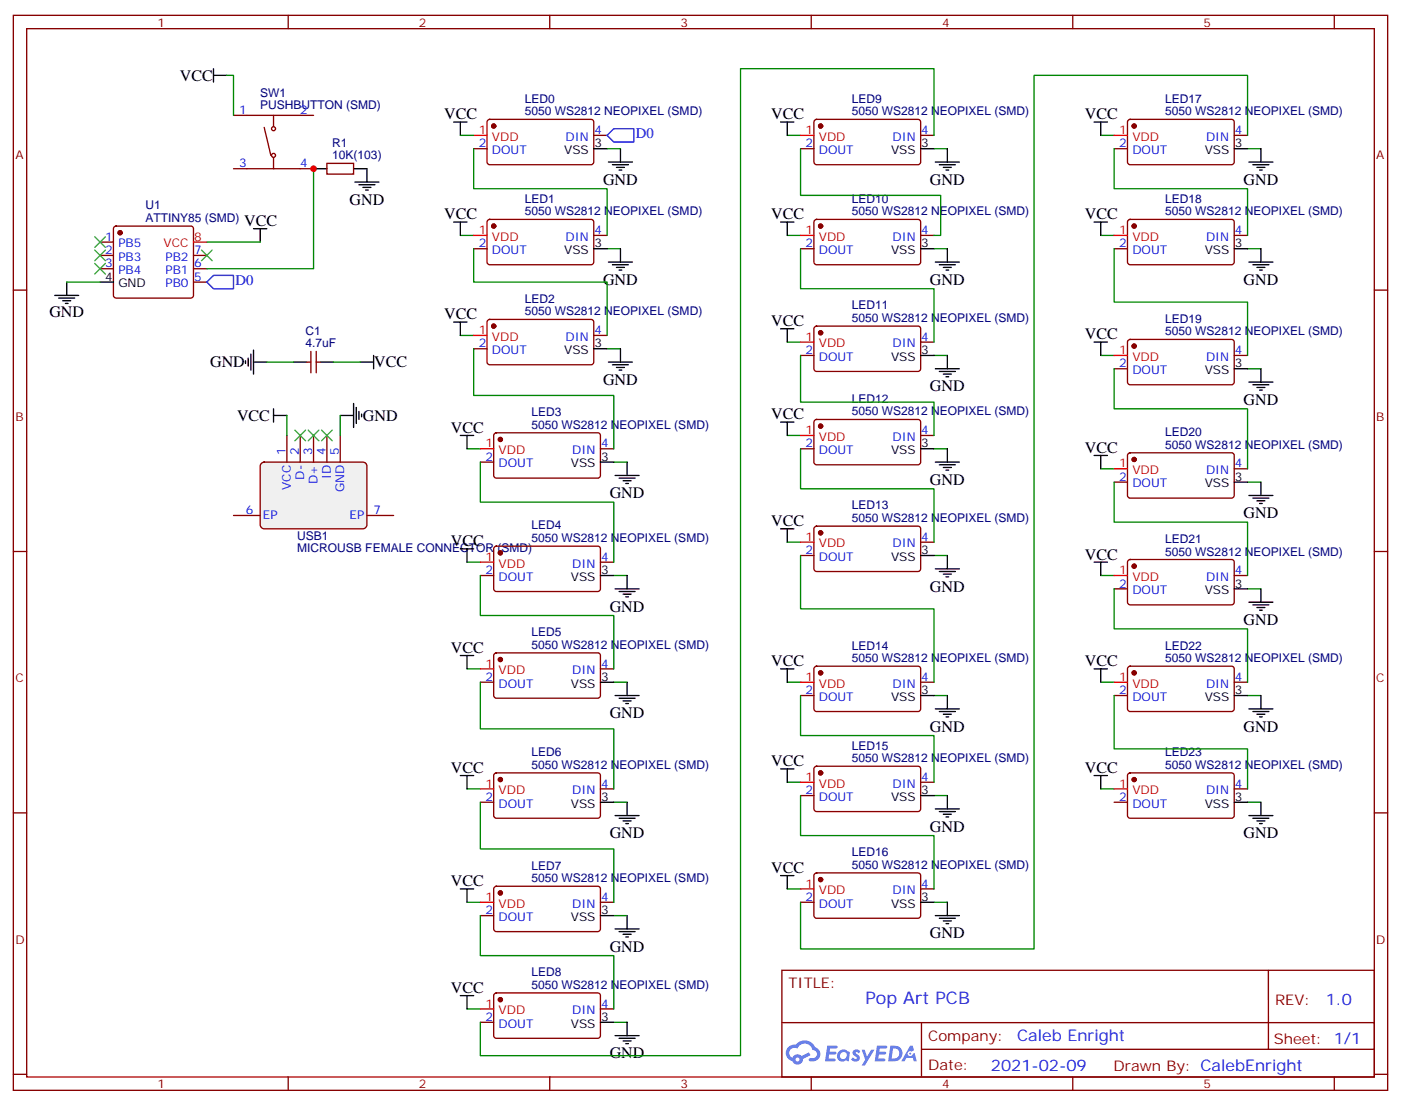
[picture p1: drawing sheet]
<svg xmlns="http://www.w3.org/2000/svg" width="370mm" height="292mm" viewBox="0 0 370 292" stroke-linecap="round" stroke-linejoin="round" font-family="sans-serif">
<g fill="none" stroke="#870000" stroke-width=".35">
<path d="M3.5 4.1h363.4v284.3h-363.4zM7.1 7.6h356.3v277.3h-356.3zM76.2 4.1v3.5M145.3 4.1v3.5M214.5 4.1v3.5M283.6 4.1v3.5M352.8 4.1v3.5M3.5 76.7h3.6M363.4 76.7h3.5M3.5 145.9h3.6M363.4 145.9h3.5M3.5 215h3.6"/>
<path d="M363.4 215h3.5M206.7 256.6h156.7v28.3h-156.7zM335.4 256.7v20.8M206.8 270.5h156.4M243.6 277.5h119.6M243.6 270.5v14.1M3.5 284.2h3.6M76.2 284.9v3.5M145.3 284.9v3.5M214.5 284.9v3.5M283.6 284.9v3.5M352.8 284.9v3.5"/>
<path d="M363.4 284.2h3.5"/>
</g>
<g fill="#5487ff">
<path d="M225.7 277.8a1.22 1.22 0 0 1 1.7 .3l-.3 .6a.47 .47 0 0 0-.4-.4 .47 .47 0 0 0-.5 .1l.1 .2a1.23 1.23 0 0 1 .7 1.9 1.44 1.44 0 0 1-2-.3l.5-.5 .7 .4a.29 .29 0 0 0 .4-.2 .29 .29 0 0 0-.3-.4 1.04 1.04 0 0 1-.6-1.7z"/>
<path d="M218.7 276.6h2.4l.3 .2-.1 .5h-1.9l-.1 .9h1.5l.4 .3-.4 .4h-1.6l-.1 1.1 1.7 .1 .2 .3-.2 .3h-2.7z"/>
<path d="M231.9 276.6h2.3l.4 .2-.2 .5h-1.8l-.1 .9h1.5l.3 .3-.4 .4h-1.5l-.2 1.1 1.7 .1 .2 .3-.2 .3h-2.6z"/>
<path d="M240.6 276.6h.7l.3 1.2-.6 .3a.69 .69 0 0 0-1 .3 .69 .69 0 0 0 .5 1 .69 .69 0 0 0 .8-.6l.5-.3 .6 2.2h-.8l-.2-.9h-1.7l-.5 .9h-.9z"/>
<path d="M227.8 277.7h.8l.6 1.8 1.1-1.8h.9l-2.5 4.1h-.9l.9-1.5z"/>
<path d="M235.4 276.6l-.6 4.1h1.4a2.11 2.11 0 0 0 2.4-2.1 2.11 2.11 0 0 0-2.5-2zM236.1 277.3a1.39 1.39 0 0 1 1.7 1.4 1.39 1.39 0 0 1-1.8 1.3h-.3z"/>
<path d="M221.7 278.2a1.54 1.54 0 0 0-.1 2.1 1.54 1.54 0 0 0 2.2 .2l.6 .2 .3-2.3-.2-.2-.4-.1a1.49 1.49 0 0 0-2.4 .1zM222 279.2a.95 .95 0 0 1 1.9 0 .95 .95 0 0 1-1.9 0z"/>
<path d="M208.4 276.9a2.18 2.18 0 0 0 1.1 3.8 1.44 1.44 0 0 0 1.6 .9 1.44 1.44 0 0 0 1.2-1.5l2-1-.4-.7-2 .9a1.47 1.47 0 0 0-2.4 .5 1.39 1.39 0 0 1-.7-2 1.39 1.39 0 0 1 2-.4 2.12 2.12 0 0 1 2.2-1.3 2.12 2.12 0 0 1 1.9 1.6 1.14 1.14 0 0 1 1.1 1.5 1.14 1.14 0 0 1-1.7 .7 .43 .43 0 0 0-.5 .3 .43 .43 0 0 0 .4 .5 1.98 1.98 0 0 0 2.5-1.2 1.98 1.98 0 0 0-1.2-2.5 2.98 2.98 0 0 0-5.1-.7l-1 .1zM210.3 280.2a.55 .55 0 0 1 1.1 0 .55 .55 0 0 1-1.1 0z"/>
<circle cx="240.6" cy="278.7" r=".26"/>
</g>
<g fill="none" stroke="#870000" stroke-width=".35">
<path d="M61.7 30.5h21.2M69.8 33.7l1.8 7.4M72.3 30.5v2.8M125.2 39.3h3.6M129 31.8l.5-.2h26.8a.71 .71 0 0 1 .7 .7v10.6l-.5 .6-27 .1-.5-.3-.2-.4v-10.6zM157 35.8h3.5M61.7 44.6h21.2M72.3 41.8v2.8M81.1 95.8h1.1M82.2 93v5.6M83.6 93v5.6M83.6 95.8h1.1"/>
<circle cx="72.3" cy="34" r=".53"/>
<circle cx="72.3" cy="41.1" r=".53"/>
</g>
<circle cx="130.5" cy="33.3" r=".53" fill="#870000" stroke="#870000" stroke-width=".35"/>
<path d="M125.2 35.8h3.6" fill="none" stroke="#f00" stroke-width=".35"/>
<path d="M157 39.3h3.5M77.6 95.8h3.5M84.7 95.8h3.5" fill="none" stroke="#000" stroke-width=".35"/>
<path d="M69 122.7l.8-.5h26.2a1.06 1.06 0 0 1 1 1.1v15.5l-.5 .9-.5 .2h-26.2l-.6-.3-.4-.8v-15.5z" fill="#f0f0f0" stroke="#870000" stroke-width=".35"/>
<g fill="none" stroke="#870000" stroke-width=".35">
<path d="M211.7 39.3h3.5M215.4 31.8l.5-.2h26.8a.71 .71 0 0 1 .7 .7v10.6l-.4 .6-27.1 .1-.5-.3-.2-.4v-10.6zM243.4 35.8h3.5M294.6 39.3h3.5M298.3 31.8l.5-.2h26.8a.71 .71 0 0 1 .7 .7v10.6l-.4 .6-27.1 .1-.5-.3-.2-.4v-10.6zM326.3 35.8h3.5M86.4 43.2h7.1v2.8h-7.1zM129 58.2l.5-.2h26.8a.71 .71 0 0 1 .7 .7v10.6l-.5 .7h-27l-.5-.2-.2-.5v-10.6zM215.4 58.2l.5-.2h26.8a.71 .71 0 0 1 .7 .7v10.6l-.4 .7h-27.1l-.5-.2-.2-.5v-10.6zM298.3 58.2l.5-.2h26.8a.71 .71 0 0 1 .7 .7v10.6l-.4 .7h-27.1l-.5-.2-.2-.5v-10.6zM26.5 64h3.5M26.5 67.6h3.5"/>
<path d="M26.5 71.1h3.5M30.2 60l.5-.2h19.7a.71 .71 0 0 1 .8 .7v17.6l-.3 .5-.5 .2h-19.7l-.5-.2-.2-.5v-17.6zM51.2 67.6h3.5M51.2 71.1h3.5M51.2 74.6h3.5M125.2 65.8h3.6M157 62.3h3.5M211.7 65.8h3.5M243.4 62.3h3.5M294.6 65.8h3.5M326.3 62.3h3.5M125.2 92.3h3.6"/>
<path d="M129 84.7l.5-.2h26.8a.71 .71 0 0 1 .7 .7v10.6l-.5 .6-27 .1-.5-.2-.2-.5v-10.6zM157 88.7h3.5M211.7 94h3.5M215.4 86.5l.5-.2h26.8a.71 .71 0 0 1 .7 .7v10.5l-.4 .7h-27.1l-.5-.2-.2-.5v-10.5zM243.4 90.5h3.5M294.6 97.5h3.5M298.3 90l.5-.2h26.8a.71 .71 0 0 1 .7 .7v10.6l-.4 .6-27.1 .1-.5-.3-.2-.4v-10.6zM326.3 94h3.5M75.8 115.2v7M79.4 115.2v7M82.9 115.2v7M86.4 115.2v7"/>
<path d="M90 115.2v7M130.8 114.7l.4-.2h26.8a.71 .71 0 0 1 .7 .7v10.6l-.4 .6-27.1 .1-.5-.3-.2-.4v-10.6zM158.7 118.7h3.6M211.7 118.7h3.5M215.4 111.2l.5-.3h26.8a.71 .71 0 0 1 .7 .8v10.5l-.4 .7h-27.1l-.5-.2-.2-.5v-10.5zM243.4 115.2h3.5M298.3 120l.5-.2h26.8a.71 .71 0 0 1 .7 .7v10.6l-.4 .6-27.1 .1-.5-.3-.2-.4v-10.6zM61.7 136.3h7.1M97 136.3h7.1M127 122.2h3.5M215.4 139.4l.5-.2h26.8a.71 .71 0 0 1 .7 .7v10.6l-.4 .6-27.1 .1-.5-.3-.2-.4v-10.6zM294.6 127.5h3.5"/>
<path d="M326.3 124h3.5M127 152.2h3.5M130.8 144.7l.4-.2h26.8a.71 .71 0 0 1 .7 .7v10.6l-.4 .6-27.1 .1-.5-.3-.2-.4v-10.6zM158.7 148.7h3.6M211.7 146.9h3.5M243.4 143.4h3.5M294.6 155.8h3.5M298.3 148.2l.5-.2h26.8a.71 .71 0 0 1 .7 .7v10.6l-.4 .6-27.1 .1-.5-.2-.2-.5v-10.6zM326.3 152.2h3.5M130.8 172.9l.4-.2h26.8a.71 .71 0 0 1 .7 .7v10.6l-.4 .6-27.1 .1-.5-.3-.2-.4v-10.6zM158.7 176.9h3.6M215.4 176.4l.5-.2h26.8a.71 .71 0 0 1 .7 .7v10.6l-.4 .7h-27.1l-.5-.2-.2-.5v-10.6z"/>
<path d="M298.3 176.4l.5-.2h26.8a.71 .71 0 0 1 .7 .7v10.6l-.4 .7h-27.1l-.5-.2-.2-.5v-10.6zM127 180.4h3.5M211.7 184h3.5M243.4 180.4h3.5M294.6 184h3.5M326.3 180.4h3.5M127 212.2h3.5M130.8 204.6l.4-.2h26.8a.71 .71 0 0 1 .7 .7v10.6l-.4 .7h-27.1l-.5-.2-.2-.5v-10.6zM158.7 208.7h3.6M211.7 210.4h3.5M215.4 202.9l.5-.2h26.8a.71 .71 0 0 1 .7 .7v10.6l-.4 .6-27.1 .1-.5-.3-.2-.4v-10.6zM243.4 206.9h3.5"/>
<path d="M294.6 212.2h3.5M298.3 204.6l.5-.2h26.8a.71 .71 0 0 1 .7 .7v10.6l-.4 .7h-27.1l-.5-.2-.2-.5v-10.6zM326.3 208.7h3.5M130.8 234.6l.4-.2h26.8a.71 .71 0 0 1 .7 .7v10.6l-.4 .7h-27.1l-.5-.2-.2-.5v-10.6zM158.7 238.7h3.6M211.7 238.7h3.5M215.4 231.1l.5-.2h26.8a.71 .71 0 0 1 .7 .7v10.6l-.4 .6-27.1 .1-.5-.2-.2-.5v-10.6zM243.4 235.1h3.5M127 242.2h3.5M127 270.4h3.5M130.8 262.8l.4-.2h26.8a.71 .71 0 0 1 .7 .7v10.6l-.4 .7h-27.1l-.5-.2-.2-.5v-10.6zM158.7 266.9h3.6"/>
</g>
<g fill="#870000" stroke="#870000" stroke-width=".35">
<circle cx="31.7" cy="61.6" r=".53"/>
<circle cx="130.5" cy="59.8" r=".53"/>
<circle cx="130.5" cy="86.3" r=".53"/>
<circle cx="132.3" cy="116.2" r=".53"/>
<circle cx="132.3" cy="146.2" r=".53"/>
<circle cx="132.3" cy="174.4" r=".53"/>
<circle cx="132.3" cy="206.2" r=".53"/>
<circle cx="132.3" cy="236.2" r=".53"/>
<circle cx="132.3" cy="264.4" r=".53"/>
<circle cx="217" cy="33.3" r=".53"/>
<circle cx="217" cy="59.8" r=".53"/>
<circle cx="217" cy="88" r=".53"/>
<circle cx="217" cy="112.7" r=".53"/>
<circle cx="217" cy="140.9" r=".53"/>
<circle cx="217" cy="178" r=".53"/>
<circle cx="217" cy="204.4" r=".53"/>
<circle cx="217" cy="232.7" r=".53"/>
<circle cx="299.9" cy="33.3" r=".53"/>
<circle cx="299.9" cy="59.8" r=".53"/>
<circle cx="299.9" cy="91.5" r=".53"/>
<circle cx="299.9" cy="121.5" r=".53"/>
<circle cx="299.9" cy="149.8" r=".53"/>
<circle cx="299.9" cy="178" r=".53"/>
<circle cx="299.9" cy="206.2" r=".53"/>
</g>
<g fill="none" stroke="#000" stroke-width=".35">
<path d="M56.4 19.9h3.6M56.4 18.2v3.5M119.9 32.3h3.6M121.7 32.3v3.5M164 39.3v3.6M206.4 32.3h3.5M208.1 32.3v3.5M243.4 39.3h3.5M250.5 39.3v3.6M289.3 32.3h3.5M291 32.3v3.5M326.3 39.3h3.5"/>
<path d="M333.4 39.3v3.6M82.9 44.6h3.5M93.5 44.6h3.5v3.6M93.8 48.2h6.4M94.9 48.9h4.2M96 49.6h2.1M96.7 50.3h.7M119.9 58.7h3.6M121.7 58.7v3.6M160.9 42.9h6.3M161.9 43.6h4.3M163 44.3h2.1"/>
<path d="M163.7 45h.7M206.4 58.7h3.5M208.1 58.7v3.6M247.3 42.9h6.3M248.4 43.6h4.2M249.4 44.3h2.1M250.1 45h.7M289.3 58.7h3.5M291 58.7v3.6M330.2 42.9h6.3M331.3 43.6h4.2M332.3 44.3h2.1"/>
<path d="M333 45h.7M14.5 78.1h6.3M15.5 78.8h4.3M16.6 79.6h2.1M17.6 74.6v3.5M26.5 74.6h3.5M67 60.5h3.6M68.8 60.5v3.5M157 65.8h3.5M160.9 69.3h6.3M161.9 70h4.3M163 70.7h2.1"/>
<path d="M163.7 71.4h.7M164 65.8v3.5M243.4 65.8h3.5M247.3 69.3h6.3M248.4 70h4.2M249.4 70.7h2.1M250.1 71.4h.7M250.5 65.8v3.5M326.3 65.8h3.5M330.2 69.3h6.3M331.3 70h4.2M332.3 70.7h2.1"/>
<path d="M333 71.4h.7M333.4 65.8v3.5M17.3 80.3h.7M64.9 95.4v.7M65.6 94.7v2.1M66.3 93.7v4.2M67 95.8h3.6M67 92.6v6.4M95.2 95.8h3.6M98.8 94v3.5M119.9 85.2h3.6M121.7 85.2v3.5"/>
<path d="M157 92.3h3.5M160.9 95.8h6.3M161.9 96.5h4.3M163 97.2h2.1M163.7 97.9h.7M164 92.3v3.5M206.4 87h3.5M208.1 87v3.5M243.4 94h3.5M247.3 97.5h6.3M248.4 98.2h4.2M249.4 99h2.1"/>
<path d="M250.1 99.7h.7M250.5 94v3.5M289.3 90.5h3.5M291 90.5v3.5M326.3 97.5h3.5M333.4 97.5v3.6M72.3 109.9h3.5M72.3 108.1v3.6M90 109.9h3.5M93.5 106.7v6.4M94.2 107.8v4.2M94.9 108.8v2.1"/>
<path d="M95.6 109.5v.7M121.7 115.2h3.5M123.5 115.2v3.5M206.4 111.7h3.5M208.1 111.7v3.5M243.4 118.7h3.5M250.5 118.7v3.5M330.2 101.1h6.3M331.3 101.8h4.2M332.3 102.5h2.1M333 103.2h.7M158.7 122.2h3.6"/>
<path d="M162.6 125.8h6.4M163.7 126.5h4.2M164.7 127.2h2.2M165.5 127.9h.7M165.8 122.2v3.6M206.4 139.9h3.5M208.1 139.9v3.5M247.3 122.2h6.3M248.4 122.9h4.2M249.4 123.6h2.1M250.1 124.4h.7M289.3 120.5h3.5"/>
<path d="M291 120.5v3.5M326.3 127.5h3.5M330.2 131.1h6.3M331.3 131.8h4.2M332.3 132.5h2.1M333 133.2h.7M333.4 127.5v3.6M121.7 145.2h3.5M123.5 145.2v3.5M158.7 152.2h3.6M162.6 155.8h6.4M163.7 156.5h4.2"/>
<path d="M164.7 157.2h2.2M165.5 157.9h.7M165.8 152.2v3.6M243.4 146.9h3.5M247.3 150.5h6.3M248.4 151.2h4.2M249.4 151.9h2.1M250.1 152.6h.7M250.5 146.9v3.6M289.3 148.7h3.5M291 148.7v3.5M326.3 155.8h3.5"/>
<path d="M330.2 159.3h6.3M331.3 160h4.2M333.4 155.8v3.5M121.7 173.4h3.5M123.5 173.4v3.5M206.4 176.9h3.5M208.1 176.9v3.5M289.3 176.9h3.5M291 176.9v3.5M332.3 160.7h2.1M333 161.4h.7M158.7 180.4h3.6"/>
<path d="M162.6 184h6.4M163.7 184.7h4.2M164.7 185.4h2.2M165.5 186.1h.7M165.8 180.4v3.6M243.4 184h3.5M247.3 187.5h6.3M248.4 188.2h4.2M249.4 188.9h2.1M250.1 189.6h.7M250.5 184v3.5M326.3 184h3.5"/>
<path d="M330.2 187.5h6.3M331.3 188.2h4.2M332.3 188.9h2.1M333 189.6h.7M333.4 184v3.5M121.7 205.1h3.5M123.5 205.1v3.6M158.7 212.2h3.6M162.6 215.7h6.4M163.7 216.4h4.2M164.7 217.1h2.2M165.5 217.8h.7"/>
<path d="M165.8 212.2v3.5M206.4 203.4h3.5M208.1 203.4v3.5M243.4 210.4h3.5M247.3 214h6.3M248.4 214.7h4.2M249.4 215.4h2.1M250.1 216.1h.7M250.5 210.4v3.6M289.3 205.1h3.5M291 205.1v3.6M326.3 212.2h3.5"/>
<path d="M330.2 215.7h6.3M331.3 216.4h4.2M332.3 217.1h2.1M333 217.8h.7M333.4 212.2v3.5M121.7 235.1h3.5M123.5 235.1v3.6M206.4 231.6h3.5M208.1 231.6v3.5M243.4 238.7h3.5M250.5 238.7v3.5M158.7 242.2h3.6"/>
<path d="M162.6 245.7h6.4M163.7 246.4h4.2M164.7 247.1h2.2M165.5 247.8h.7M165.8 242.2v3.5M247.3 242.2h6.3M248.4 242.9h4.2M249.4 243.6h2.1M250.1 244.3h.7M121.7 263.3h3.5M123.5 263.3v3.6M158.7 270.4h3.6"/>
<path d="M162.6 273.9h6.4M163.7 274.6h4.2M164.7 275.3h2.2M165.5 276h.7M165.8 270.4v3.5"/>
</g>
<g fill="none" stroke="#f00" stroke-width=".35">
<path d="M211.7 35.8h3.5M294.6 35.8h3.5M51.2 64h3.5M125.2 62.3h3.6M211.7 62.3h3.5M294.6 62.3h3.5M125.2 88.7h3.6M211.7 90.5h3.5M294.6 94h3.5M127 118.7h3.5M211.7 115.2h3.5M294.6 124h3.5"/>
<path d="M127 148.7h3.5M211.7 143.4h3.5M294.6 152.2h3.5M127 176.9h3.5M211.7 180.4h3.5M294.6 180.4h3.5M127 208.7h3.5M211.7 206.9h3.5M294.6 208.7h3.5M127 238.7h3.5M211.7 235.1h3.5M127 266.9h3.5"/>
</g>
<g fill="none" stroke="#008700" stroke-width=".35">
<path d="M60 19.9h1.7v10.6M121.7 35.8h3.5M125.2 39.3v10.6h35.3v12.4M160.5 39.3h3.5M208.1 35.8h3.6M211.7 39.3v12.4h37v10.6h-1.8M246.9 35.8v-17.6h-51.1v261h-68.8v-8.8M246.9 39.3h3.6M291 35.8h3.6M294.6 39.3v10.6h35.2v12.4M329.8 35.8v-15.9h-56.4v231.1h-61.7v-12.3M329.8 39.3h3.6"/>
<path d="M82.9 44.6v26.5h-28.2M17.6 74.6h8.9M54.7 64h14.1M121.7 62.3h3.5M125.2 65.8v8.8h35.3v14.1M160.5 65.8h3.5M208.1 62.3h3.6M211.7 65.8v10.6h35.2v14.1M246.9 65.8h3.6M291 62.3h3.6M294.6 65.8v14.1h35.2v14.1M329.8 65.8h3.6"/>
<path d="M70.6 95.8h7M88.2 95.8h7M121.7 88.7h3.5M125.2 92.3v12.3h37.1v14.1M160.5 92.3h3.5M208.1 90.5h3.6M211.7 94v12.4h35.2v8.8M246.9 94h3.6M291 94h3.6M294.6 97.5v10.6h35.2v15.9M329.8 97.5h3.6M75.8 109.9v5.3"/>
<path d="M90 109.9v5.3M123.5 118.7h3.5M208.1 115.2h3.6M211.7 118.7v10.6h35.2v14.1M246.9 118.7h3.6M127 122.2v10.6h35.3v15.9M162.3 122.2h3.5M291 124h3.6M294.6 127.5v10.6h35.2v14.1M329.8 127.5h3.6M123.5 148.7h3.5M127 152.2v10.6h35.3v14.1"/>
<path d="M162.3 152.2h3.5M208.1 143.4h3.6M211.7 146.9v14.1h35.2v19.4M246.9 146.9h3.6M291 152.2h3.6M294.6 155.8v10.5h35.2v14.1M329.8 155.8h3.6M123.5 176.9h3.5M127 180.4v12.4h35.3v15.9M162.3 180.4h3.5M208.1 180.4h3.6M211.7 184v10.6h35.2v12.3"/>
<path d="M246.9 184h3.6M291 180.4h3.6M294.6 184v14.1h35.2v10.6M329.8 184h3.6M123.5 208.7h3.5M127 212.2v12.3h35.3v14.2M162.3 212.2h3.5M208.1 206.9h3.6M211.7 210.4v10.6h35.2v14.1M246.9 210.4h3.6M291 208.7h3.6M329.8 212.2h3.6"/>
<path d="M123.5 238.7h3.5M208.1 235.1h3.6M246.9 238.7h3.6M127 242.2v10.6h35.3v14.1M162.3 242.2h3.5M123.5 266.9h3.5M162.3 270.4h3.5"/>
</g>
<g fill="none" stroke="#3c3" stroke-width=".35">
<path d="M25 69.7l2.9 2.8M25 66.1l2.9 2.9M25 62.6l2.9 2.8M27.9 69.7l-2.9 2.8M27.9 66.1l-2.9 2.9M27.9 62.6l-2.9 2.8M53.3 66.1l2.8 2.9M56.1 66.1l-2.8 2.9M78 113.8l2.8 2.8M80.8 113.8l-2.8 2.8M81.5 113.8l2.8 2.8M84.3 113.8l-2.8 2.8"/>
<path d="M85 113.8l2.8 2.8M87.8 113.8l-2.8 2.8"/>
</g>
<path d="M160.5 35.8l1.8-1.8h5.3v3.6h-5.3zM54.7 74.6l1.7-1.8h5.3v3.6h-5.3z" fill="none" stroke="#00f" stroke-width=".35"/>
<circle cx="82.9" cy="44.6" r=".88" fill="#c00"/>
<text font-size="4.6" fill="#00f" x="228.8" y="265.7">Pop Art PCB</text>
<g font-size="4.2">
<text x="47.6" y="21.3">VCC</text>
<text x="117.5" y="31.6">VCC</text>
<text x="203.9" y="31.6">VCC</text>
<text x="286.8" y="31.6">VCC</text>
<text x="159.5" y="48.9">GND</text>
<text x="245.9" y="48.9">GND</text>
<text x="328.8" y="48.9">GND</text>
<text x="64.6" y="59.8">VCC</text>
<text x="92.4" y="54.2">GND</text>
<text x="117.5" y="58">VCC</text>
<text x="203.9" y="58">VCC</text>
<text x="286.8" y="58">VCC</text>
<text x="159.5" y="75.3">GND</text>
<text x="245.9" y="75.3">GND</text>
<text x="328.8" y="75.3">GND</text>
<text x="13.1" y="83.8">GND</text>
<text x="117.5" y="84.5">VCC</text>
<text x="203.9" y="86.3">VCC</text>
<text x="286.8" y="89.8">VCC</text>
<text x="55.6" y="97.2">GND</text>
<text x="99" y="97.2">VCC</text>
<text x="159.5" y="101.8">GND</text>
<text x="245.9" y="103.5">GND</text>
<text x="328.8" y="107.1">GND</text>
<text x="62.7" y="111.4">VCC</text>
<text x="96" y="111.4">GND</text>
<text x="203.9" y="110.9">VCC</text>
<text x="119.2" y="114.5">VCC</text>
<text x="286.8" y="119.8">VCC</text>
<text x="161.2" y="131.8">GND</text>
<text x="245.9" y="128.2">GND</text>
<text x="328.8" y="137.1">GND</text>
<text x="203.9" y="139.2">VCC</text>
<text x="119.2" y="144.5">VCC</text>
<text x="286.8" y="148">VCC</text>
<text x="161.2" y="161.7">GND</text>
<text x="245.9" y="156.5">GND</text>
<text x="328.8" y="165.3">GND</text>
<text x="119.2" y="172.7">VCC</text>
<text x="203.9" y="176.2">VCC</text>
<text x="286.8" y="176.2">VCC</text>
<text x="161.2" y="190">GND</text>
<text x="245.9" y="193.5">GND</text>
<text x="328.8" y="193.5">GND</text>
<text x="203.9" y="202.7">VCC</text>
<text x="119.2" y="204.4">VCC</text>
<text x="286.8" y="204.4">VCC</text>
<text x="161.2" y="221.7">GND</text>
<text x="245.9" y="220">GND</text>
<text x="328.8" y="221.7">GND</text>
<text x="203.9" y="230.9">VCC</text>
<text x="119.2" y="234.4">VCC</text>
<text x="161.2" y="251.7">GND</text>
<text x="245.9" y="248.2">GND</text>
<text x="119.2" y="262.6">VCC</text>
<text x="161.2" y="279.9">GND</text>
</g>
<g font-size="4.2" fill="#00f">
<text x="350.5" y="265.9">1.0</text>
<text x="268.9" y="275.5">Caleb Enright</text>
<text x="262" y="283.3">2021-02-09</text>
</g>
<g font-size="3.9" fill="#00f">
<text x="168.1" y="36.5">D0</text>
<text x="62.3" y="75.3">D0</text>
</g>
<g font-size="3.9" fill="#800">
<text x="208.5" y="261.2">TITLE:</text>
<text x="337.1" y="265.9">REV:</text>
<text x="245.4" y="275.4">Company:</text>
<text x="336.8" y="276">Sheet: 1/1</text>
<text x="245.4" y="283.1">Date:</text>
<text x="294.4" y="283.2">Drawn By: CalebEnright</text>
</g>
<g font-size="3.2" fill="#800">
<text x="41.6" y="7.1">1</text>
<text x="110.8" y="7.1">2</text>
<text x="179.9" y="7.1">3</text>
<text x="249.1" y="7.1">4</text>
<text x="318.2" y="7.1">5</text>
<text x="4.1" y="42.2">A</text>
<text x="363.9" y="42.2">A</text>
<text x="4.1" y="111.3">B</text>
<text x="363.9" y="111.3">B</text>
<text x="4.1" y="180.4">C</text>
<text x="363.9" y="180.4">C</text>
<text x="4.1" y="249.6">D</text>
<text x="363.9" y="249.6">D</text>
<text x="41.6" y="287.9">1</text>
<text x="110.8" y="287.9">2</text>
<text x="179.9" y="287.9">3</text>
<text x="249.1" y="287.9">4</text>
<text x="318.2" y="287.9">5</text>
</g>
<g font-size="3.2" fill="#000080">
<text x="68.8" y="28.8">PUSHBUTTON (SMD)</text>
<text x="68.8" y="25.6">SW1</text>
<text x="138.8" y="27.2">LED0</text>
<text x="225.2" y="27.2">LED9</text>
<text x="308.1" y="27.2">LED17</text>
<text x="138.8" y="30.5">5050 WS2812 NEOPIXEL (SMD)</text>
<text x="225.2" y="30.5">5050 WS2812 NEOPIXEL (SMD)</text>
<text x="308.1" y="30.5">5050 WS2812 NEOPIXEL (SMD)</text>
<text x="87.9" y="38.8">R1</text>
<text x="87.9" y="42.2">10K(103)</text>
<text x="138.8" y="53.6">LED1</text>
<text x="225.2" y="53.6">LED10</text>
<text x="308.1" y="53.6">LED18</text>
<text x="38.5" y="58.7">ATTINY85 (SMD)</text>
<text x="38.5" y="55.4">U1</text>
<text x="138.8" y="57">5050 WS2812 NEOPIXEL (SMD)</text>
<text x="225.2" y="57">5050 WS2812 NEOPIXEL (SMD)</text>
<text x="308.1" y="57">5050 WS2812 NEOPIXEL (SMD)</text>
<text x="138.8" y="83.4">5050 WS2812 NEOPIXEL (SMD)</text>
<text x="138.8" y="80.1">LED2</text>
<text x="225.2" y="81.8">LED11</text>
<text x="80.8" y="88.5">C1</text>
<text x="225.2" y="85.2">5050 WS2812 NEOPIXEL (SMD)</text>
<text x="308.1" y="88.7">5050 WS2812 NEOPIXEL (SMD)</text>
<text x="308.1" y="85.4">LED19</text>
<text x="80.8" y="91.9">4.7uF</text>
<text x="225.2" y="106.5">LED12</text>
<text x="140.5" y="113.4">5050 WS2812 NEOPIXEL (SMD)</text>
<text x="140.5" y="110.1">LED3</text>
<text x="225.2" y="109.9">5050 WS2812 NEOPIXEL (SMD)</text>
<text x="308.1" y="118.7">5050 WS2812 NEOPIXEL (SMD)</text>
<text x="308.1" y="115.4">LED20</text>
<text x="225.2" y="134.8">LED13</text>
<text x="78.6" y="142.8">USB1</text>
<text x="140.5" y="143.4">5050 WS2812 NEOPIXEL (SMD)</text>
<text x="140.5" y="140.1">LED4</text>
<text x="225.2" y="138.1">5050 WS2812 NEOPIXEL (SMD)</text>
<text x="308.1" y="143.6">LED21</text>
<text x="78.6" y="145.9">MICROUSB FEMALE CONNECTOR (SMD)</text>
<text x="308.1" y="146.9">5050 WS2812 NEOPIXEL (SMD)</text>
<text x="140.5" y="171.6">5050 WS2812 NEOPIXEL (SMD)</text>
<text x="140.5" y="168.3">LED5</text>
<text x="225.2" y="171.8">LED14</text>
<text x="308.1" y="171.8">LED22</text>
<text x="225.2" y="175.2">5050 WS2812 NEOPIXEL (SMD)</text>
<text x="308.1" y="175.2">5050 WS2812 NEOPIXEL (SMD)</text>
<text x="140.5" y="203.4">5050 WS2812 NEOPIXEL (SMD)</text>
<text x="140.5" y="200">LED6</text>
<text x="225.2" y="201.6">5050 WS2812 NEOPIXEL (SMD)</text>
<text x="225.2" y="198.3">LED15</text>
<text x="308.1" y="203.4">5050 WS2812 NEOPIXEL (SMD)</text>
<text x="308.1" y="200">LED23</text>
<text x="225.2" y="226.5">LED16</text>
<text x="140.5" y="233.4">5050 WS2812 NEOPIXEL (SMD)</text>
<text x="140.5" y="230">LED7</text>
<text x="225.2" y="229.8">5050 WS2812 NEOPIXEL (SMD)</text>
<text x="140.5" y="261.6">5050 WS2812 NEOPIXEL (SMD)</text>
<text x="140.5" y="258.2">LED8</text>
</g>
<g font-size="3.2" fill="#00f">
<text x="63.2" y="30.2">1</text>
<text x="79.4" y="30.2">2</text>
<text x="157.2" y="35.5">4</text>
<text x="243.6" y="35.5">4</text>
<text x="326.5" y="35.5">4</text>
<text x="126.6" y="39">2</text>
<text x="130.1" y="40.7">DOUT</text>
<text x="149.5" y="37.2">DIN</text>
<text x="213" y="39">2</text>
<text x="216.5" y="40.7">DOUT</text>
<text x="236" y="37.2">DIN</text>
<text x="295.9" y="39">2</text>
<text x="299.4" y="40.7">DOUT</text>
<text x="318.9" y="37.2">DIN</text>
<text x="63.2" y="44.3">3</text>
<text x="79.4" y="44.3">4</text>
<text x="27.8" y="63.7">1</text>
<text x="31.3" y="65.4">PB5</text>
<text x="126.6" y="65.4">2</text>
<text x="149.5" y="63.7">DIN</text>
<text x="157.2" y="61.9">4</text>
<text x="213" y="65.4">2</text>
<text x="236" y="63.7">DIN</text>
<text x="243.6" y="61.9">4</text>
<text x="295.9" y="65.4">2</text>
<text x="318.9" y="63.7">DIN</text>
<text x="326.5" y="61.9">4</text>
<text x="27.8" y="67.2">2</text>
<text x="27.8" y="70.7">3</text>
<text x="31.3" y="69">PB3</text>
<text x="43.7" y="69">PB2</text>
<text x="51.3" y="70.7">6</text>
<text x="51.3" y="67.2">7</text>
<text x="130.1" y="67.2">DOUT</text>
<text x="216.5" y="67.2">DOUT</text>
<text x="299.4" y="67.2">DOUT</text>
<text x="31.3" y="72.5">PB4</text>
<text x="43.7" y="76">PB0</text>
<text x="43.7" y="72.5">PB1</text>
<text x="51.3" y="74.3">5</text>
<text x="157.2" y="88.4">4</text>
<text x="126.6" y="91.9">2</text>
<text x="130.1" y="93.7">DOUT</text>
<text x="149.5" y="90.1">DIN</text>
<text x="213" y="93.7">2</text>
<text x="216.5" y="95.4">DOUT</text>
<text x="236" y="91.9">DIN</text>
<text x="243.6" y="90.1">4</text>
<text x="318.9" y="95.4">DIN</text>
<text x="326.5" y="93.7">4</text>
<text x="295.9" y="97.2">2</text>
<text x="299.4" y="99">DOUT</text>
<text x="158.9" y="118.4">4</text>
<text x="213" y="118.4">2</text>
<text x="236" y="116.6">DIN</text>
<text x="243.6" y="114.8">4</text>
<text x="75.5" y="120.5" transform="rotate(-90 75.5 120.5)">1</text>
<text x="79" y="120.5" transform="rotate(-90 79 120.5)">2</text>
<text x="82.5" y="120.5" transform="rotate(-90 82.5 120.5)">3</text>
<text x="86.1" y="120.5" transform="rotate(-90 86.1 120.5)">4</text>
<text x="89.6" y="120.5" transform="rotate(-90 89.6 120.5)">5</text>
<text x="128.3" y="121.9">2</text>
<text x="131.8" y="123.6">DOUT</text>
<text x="151.3" y="120.1">DIN</text>
<text x="216.5" y="120.1">DOUT</text>
<text x="318.9" y="125.4">DIN</text>
<text x="326.5" y="123.6">4</text>
<text x="76.9" y="129.5" transform="rotate(-90 76.9 129.5)">VCC</text>
<text x="80.4" y="126.8" transform="rotate(-90 80.4 126.8)">D-</text>
<text x="84" y="128" transform="rotate(-90 84 128)">D+</text>
<text x="87.5" y="126.7" transform="rotate(-90 87.5 126.7)">ID</text>
<text x="91" y="130.2" transform="rotate(-90 91 130.2)">GND</text>
<text x="295.9" y="127.2">2</text>
<text x="299.4" y="128.9">DOUT</text>
<text x="65" y="136">6</text>
<text x="69.5" y="137.4">EP</text>
<text x="92.4" y="137.4">EP</text>
<text x="98.8" y="136">7</text>
<text x="243.6" y="143.1">4</text>
<text x="158.9" y="148.3">4</text>
<text x="213" y="146.6">2</text>
<text x="216.5" y="148.3">DOUT</text>
<text x="236" y="144.8">DIN</text>
<text x="128.3" y="151.9">2</text>
<text x="131.8" y="153.6">DOUT</text>
<text x="151.3" y="150.1">DIN</text>
<text x="295.9" y="155.4">2</text>
<text x="318.9" y="153.6">DIN</text>
<text x="326.5" y="151.9">4</text>
<text x="299.4" y="157.2">DOUT</text>
<text x="151.3" y="178.3">DIN</text>
<text x="158.9" y="176.6">4</text>
<text x="128.3" y="180.1">2</text>
<text x="131.8" y="181.9">DOUT</text>
<text x="213" y="183.6">2</text>
<text x="216.5" y="185.4">DOUT</text>
<text x="236" y="181.9">DIN</text>
<text x="243.6" y="180.1">4</text>
<text x="295.9" y="183.6">2</text>
<text x="299.4" y="185.4">DOUT</text>
<text x="318.9" y="181.9">DIN</text>
<text x="326.5" y="180.1">4</text>
<text x="158.9" y="208.3">4</text>
<text x="236" y="208.3">DIN</text>
<text x="243.6" y="206.6">4</text>
<text x="326.5" y="208.3">4</text>
<text x="128.3" y="211.8">2</text>
<text x="131.8" y="213.6">DOUT</text>
<text x="151.3" y="210.1">DIN</text>
<text x="213" y="210.1">2</text>
<text x="216.5" y="211.8">DOUT</text>
<text x="295.9" y="211.8">2</text>
<text x="299.4" y="213.6">DOUT</text>
<text x="318.9" y="210.1">DIN</text>
<text x="158.9" y="238.3">4</text>
<text x="213" y="238.3">2</text>
<text x="236" y="236.5">DIN</text>
<text x="243.6" y="234.8">4</text>
<text x="128.3" y="241.8">2</text>
<text x="131.8" y="243.6">DOUT</text>
<text x="151.3" y="240.1">DIN</text>
<text x="216.5" y="240.1">DOUT</text>
<text x="151.3" y="268.3">DIN</text>
<text x="158.9" y="266.5">4</text>
<text x="128.3" y="270.1">2</text>
<text x="131.8" y="271.8">DOUT</text>
</g>
<g font-size="3.2" fill="#f00">
<text x="126.6" y="35.5">1</text>
<text x="213" y="35.5">1</text>
<text x="295.9" y="35.5">1</text>
<text x="130.1" y="37.2">VDD</text>
<text x="216.5" y="37.2">VDD</text>
<text x="299.4" y="37.2">VDD</text>
<text x="43.2" y="65.4">VCC</text>
<text x="51.3" y="63.7">8</text>
<text x="126.6" y="61.9">1</text>
<text x="130.1" y="63.7">VDD</text>
<text x="213" y="61.9">1</text>
<text x="216.5" y="63.7">VDD</text>
<text x="295.9" y="61.9">1</text>
<text x="299.4" y="63.7">VDD</text>
<text x="126.6" y="88.4">1</text>
<text x="130.1" y="90.1">VDD</text>
<text x="213" y="90.1">1</text>
<text x="216.5" y="91.9">VDD</text>
<text x="295.9" y="93.7">1</text>
<text x="299.4" y="95.4">VDD</text>
<text x="128.3" y="118.4">1</text>
<text x="213" y="114.8">1</text>
<text x="216.5" y="116.6">VDD</text>
<text x="131.8" y="120.1">VDD</text>
<text x="295.9" y="123.6">1</text>
<text x="299.4" y="125.4">VDD</text>
<text x="213" y="143.1">1</text>
<text x="128.3" y="148.3">1</text>
<text x="216.5" y="144.8">VDD</text>
<text x="131.8" y="150.1">VDD</text>
<text x="295.9" y="151.9">1</text>
<text x="299.4" y="153.6">VDD</text>
<text x="128.3" y="176.6">1</text>
<text x="131.8" y="178.3">VDD</text>
<text x="213" y="180.1">1</text>
<text x="216.5" y="181.9">VDD</text>
<text x="295.9" y="180.1">1</text>
<text x="299.4" y="181.9">VDD</text>
<text x="128.3" y="208.3">1</text>
<text x="213" y="206.6">1</text>
<text x="216.5" y="208.3">VDD</text>
<text x="295.9" y="208.3">1</text>
<text x="131.8" y="210.1">VDD</text>
<text x="299.4" y="210.1">VDD</text>
<text x="128.3" y="238.3">1</text>
<text x="213" y="234.8">1</text>
<text x="216.5" y="236.5">VDD</text>
<text x="131.8" y="240.1">VDD</text>
<text x="128.3" y="266.5">1</text>
<text x="131.8" y="268.3">VDD</text>
</g>
<g font-size="3.2">
<text x="149.2" y="40.7">VSS</text>
<text x="157.2" y="39">3</text>
<text x="235.6" y="40.7">VSS</text>
<text x="243.6" y="39">3</text>
<text x="318.5" y="40.7">VSS</text>
<text x="326.5" y="39">3</text>
<text x="157.2" y="65.4">3</text>
<text x="243.6" y="65.4">3</text>
<text x="326.5" y="65.4">3</text>
<text x="149.2" y="67.2">VSS</text>
<text x="235.6" y="67.2">VSS</text>
<text x="318.5" y="67.2">VSS</text>
<text x="27.8" y="74.3">4</text>
<text x="31.3" y="76">GND</text>
<text x="149.2" y="93.7">VSS</text>
<text x="157.2" y="91.9">3</text>
<text x="235.6" y="95.4">VSS</text>
<text x="243.6" y="93.7">3</text>
<text x="318.5" y="99">VSS</text>
<text x="326.5" y="97.2">3</text>
<text x="243.6" y="118.4">3</text>
<text x="150.9" y="123.6">VSS</text>
<text x="158.9" y="121.9">3</text>
<text x="235.6" y="120.1">VSS</text>
<text x="318.5" y="128.9">VSS</text>
<text x="326.5" y="127.2">3</text>
<text x="235.6" y="148.3">VSS</text>
<text x="243.6" y="146.6">3</text>
<text x="150.9" y="153.6">VSS</text>
<text x="158.9" y="151.9">3</text>
<text x="326.5" y="155.4">3</text>
<text x="318.5" y="157.2">VSS</text>
<text x="150.9" y="181.9">VSS</text>
<text x="158.9" y="180.1">3</text>
<text x="235.6" y="185.4">VSS</text>
<text x="243.6" y="183.6">3</text>
<text x="318.5" y="185.4">VSS</text>
<text x="326.5" y="183.6">3</text>
<text x="150.9" y="213.6">VSS</text>
<text x="158.9" y="211.8">3</text>
<text x="235.6" y="211.8">VSS</text>
<text x="243.6" y="210.1">3</text>
<text x="318.5" y="213.6">VSS</text>
<text x="326.5" y="211.8">3</text>
<text x="243.6" y="238.3">3</text>
<text x="150.9" y="243.6">VSS</text>
<text x="158.9" y="241.8">3</text>
<text x="235.6" y="240.1">VSS</text>
<text x="150.9" y="271.8">VSS</text>
<text x="158.9" y="270.1">3</text>
</g>
</svg>
